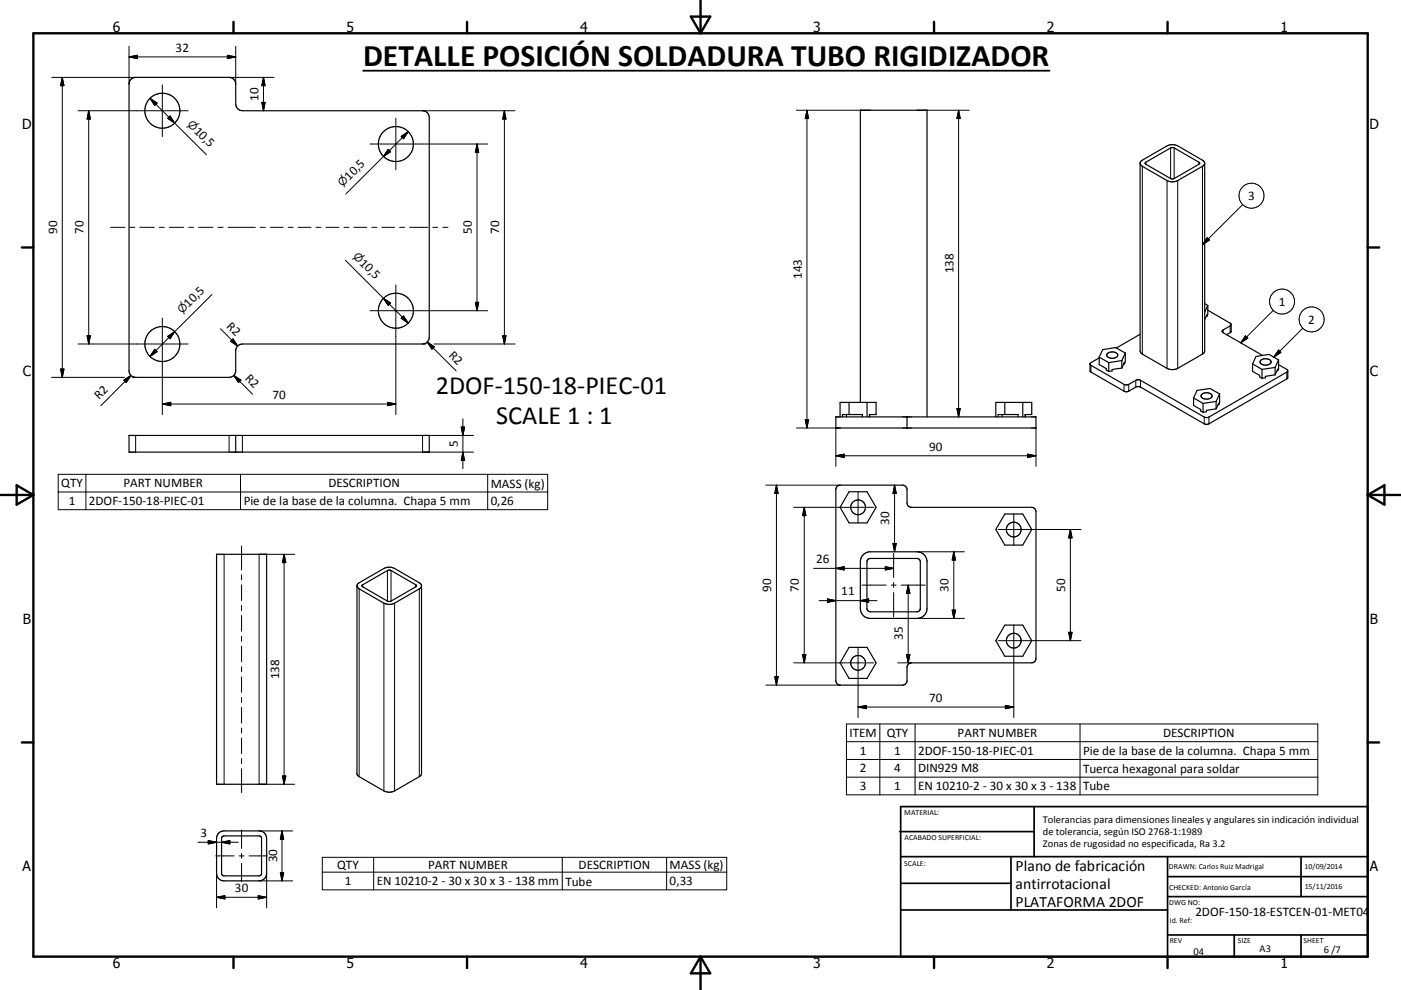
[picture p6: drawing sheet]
<svg xmlns="http://www.w3.org/2000/svg" width="420mm" height="297mm" viewBox="0 0 420 297" stroke-linecap="round" stroke-linejoin="round" font-family="sans-serif">
<g fill="none" stroke="#000" stroke-width=".36">
<path d="M39.1 23.9l.6-.4 1-.3h28a1.98 1.98 0 0 1 2 2v6a2.06 2.06 0 0 0 2 2h54a1.98 1.98 0 0 1 2 2v66a2.02 2.02 0 0 1-2 2h-54a2.07 2.07 0 0 0-2 2v6a1.99 1.99 0 0 1-2 2h-28a1.98 1.98 0 0 1-2-2v-86zM341.8 49l.1 .4 .6 .5 7.4 4.3a3.6 3.6 0 0 0 3.2 0l7.4-4.3 .7-.9M341.8 49v56.3l.1 .4 .6 .5 7.4 4.3a3.6 3.6 0 0 0 3.2 0l7.4-4.3 .7-.9v-56.3M341.8 49l.1-.4 .6-.5 7.4-4.3a3.6 3.6 0 0 1 3.2 0l7.4 4.3 .7 .9M343.4 48.7l8.1-4.5 .5 .2 7.7 4.6-7.7 4.6-.5 .1-8-4.4-.2-.3zM361.2 91.1l.9 .5M361.7 94.7l.1 .2M361.8 94.9v-.4l-.6 1.4M362.1 93.1l6.9 4.1 .1 2.3-1.4 .9M362.1 91.6v2.7l-.3 .6M362.1 91.6l-.9 2.1M369.1 97.4l-2.5 1.7-.2 .2 .2 .4 11.9 6.9"/>
<path d="M326.8 109.3l.3 .3 10.1 5.8h1l2.5-1.4h1.1l19.2 11.1 .6 .2 .8-.2 23.7-13.8M329.5 107.4l-2.6 1.6-.1 2.2 .3 .4 10.3 5.9 1-.1 2.3-1.3h1.2l19.1 11.1 .6 .1 .8-.1 23.5-13.6 .2-.3-.2-2.4-2.6-1.5M329.5 107.1v2.3l2.2 1.2v.4l.7 .4M329.5 107.1l2.9 1.7M332 106.1a2.04 2.04 0 0 1 3.1 .4 1.85 1.85 0 0 1-3.3 0zM332.4 108.8v2.6M336.3 110.4l-2.9 .4v.5l-1 .1M336.3 108.2v2.2M336.3 108.2l-3.9 .6M337 109l.1 .2M337.1 109.2v-.5l-.8 1.7M337.4 105.9l-2.9-1.6-3.9 .6-1.1 2.2"/>
<path d="M337.4 105.9v2.7l-.3 .6M337.4 105.9l-1.1 2.3M341.8 100.3l-7.1 4.1M357.8 119.4v2.2l2.1 1.2v.5l.8 .4M357.8 119.4l2.9 1.6M360.3 118.4a2.02 2.02 0 0 1 3.1 .4 1.89 1.89 0 0 1-3.3-.1zM365.6 118.2l-2.8-1.7-3.9 .6-1.1 2.3M365.6 118.2v2.6l-.2 .6M365.6 118.2l-1 2.2M375.5 109.2v2.2l2.1 1.2v.5l.8 .4M375.5 109.2l2.9 1.6M377.9 108.2a2.06 2.06 0 0 1 3.2 .4 1.89 1.89 0 0 1-3.3-.1z"/>
<path d="M378.4 110.8v2.7M382.3 112.5l-2.9 .4v.4l-1 .2M382.3 110.2v2.3M382.3 110.2l-3.9 .6M383 111l.1 .2M383.1 111.2v-.4l-.8 1.7M383.3 108l-2.8-1.7-3.9 .6-1.1 2.3M383.3 108v2.6l-.2 .6M383.3 108l-1 2.2M38.7 130.6h90v5h-90zM70.7 130.6v5M250.6 125.1h60v3.3h-60z"/>
<path d="M251.9 125.1v-4.4h10.8v3.7h-2v.7M252.6 125.1v-.7h5.9v.7M253.8 124.4v.7M254.6 120.7v3.7M257.9 120.7v-87.6h20v92M259.9 120.7v4.4M260.8 124.4v.7M271.9 125.1v3.3M298.6 125.1v-4.4h10.7v3.7h-2v.7M299.2 125.1v-.7h6v.7M300.4 124.4v.7M301.2 120.7v3.7"/>
<path d="M306.6 120.7v4.4M307.4 124.4v.7M360.7 121v2.7M364.6 122.7l-2.9 .4v.4l-1 .2M364.6 120.4v2.3M364.6 120.4l-3.9 .6M365.3 121.2l.1 .2M365.4 121.4v-.4l-.8 1.7M251 145.9l.9-.4h18.7a1.35 1.35 0 0 1 1.3 1.4v4a1.3 1.3 0 0 0 1.4 1.3h36a1.3 1.3 0 0 1 1.3 1.3v44a1.3 1.3 0 0 1-1.3 1.4h-36a1.34 1.34 0 0 0-1.4 1.3v4a1.39 1.39 0 0 1-1.3 1.3h-18.7a1.35 1.35 0 0 1-1.3-1.3v-57.3zM254.6 147.5h5.3l2.8 4.7-2.8 4.7h-5.3l-2.7-4.7zM301.2 154.2h5.4l2.7 4.7-2.7 4.6h-5.4l-2.6-4.6zM64.9 166.3h15v69h-15z"/>
<path d="M107 175.8l.7 .9 7.4 4.3a3.5 3.5 0 0 0 3.2 0l7.4-4.3 .6-.5 .1-.4M107 175.8v56.5l.7 .7 7.4 4.3a3.5 3.5 0 0 0 3.2 0l7.4-4.3 .6-.7 .1-56.5M107 175.8l.7-1 7.4-4.3a3.5 3.5 0 0 1 3.2 0l7.4 4.3 .6 .5 .1 .5M108.6 175.5l8.1-4.5 .5 .2 7.7 4.6-7.7 4.5-.5 .2-8-4.4-.2-.3zM258.8 166.4l1-.6 1.1-.3h14a3 3 0 0 1 3 3v14a3 3 0 0 1-3 3h-14a2.96 2.96 0 0 1-3-3v-14l.3-1.1zM260.3 167.8l.6-.3h14l.8 .4 .2 .6v14l-.2 .7-.8 .3h-14l-.6-.2-.4-.8v-14zM254.6 194.2h5.3l2.8 4.7-2.8 4.6h-5.3l-2.7-4.6zM301.2 187.5h5.4l2.7 4.7-2.7 4.7h-5.4l-2.6-4.7zM65.6 249.9l.5-.4 1.1-.2h10.5a2.21 2.21 0 0 1 2.2 2.2v10.5a2.26 2.26 0 0 1-2.2 2.3h-10.5a2.25 2.25 0 0 1-2.3-2.3v-10.5l.1-.7zM66.7 251l.5-.2h10.5l.5 .2 .2 .5v10.5l-.2 .5-.5 .3h-10.5l-.5-.3-.3-.5v-10.5z"/>
<circle cx="48.7" cy="33.2" r="5.2"/>
<circle cx="118.7" cy="43.2" r="5.2"/>
<circle cx="118.7" cy="93.2" r="5.3"/>
<circle cx="48.7" cy="103.2" r="5.3"/>
<circle cx="257.3" cy="152.2" r="2.22"/>
<circle cx="303.9" cy="158.9" r="2.22"/>
<circle cx="257.3" cy="198.9" r="2.22"/>
<circle cx="303.9" cy="192.2" r="2.21"/>
</g>
<g fill="none" stroke="#000" stroke-width=".3">
<path d="M38.7 17.1h32M38.7 17.1l2.5-.5v1zM38.7 13.9v11.3M68.2 16.6l2.5 .5-2.5 .5zM70.7 13.9v11.3M15.5 23.2h25.2M18.7 23.2l.5 2.5h-1zM18.7 23.2v90M23.4 33.2h33M26.6 33.2l.5 2.5h-1zM26.6 33.2v70M45 29.5l7.4 7.4"/>
<path d="M45 29.5l2.1 1.4-.7 .7zM48.7 25.5v15.5M51 34.8l1.4 2.1-2.1-1.4zM52.4 36.9l9.5 9.5M68.7 23.2h13.5M78.5 30.7h1l-.5 2.5zM79 23.2v10M79 23.2l.5 2.5h-1zM118.7 35.5v15.5M122.4 39.5l-7.4 7.4M126.7 33.2h27.7M151.2 33.2v70"/>
<path d="M151.2 33.2l.5 2.5h-1zM238.8 33.1h22.1M241.9 33.1l.5 2.5h-1zM241.9 33.1v95.3M274.9 33.1h15.7M287.4 33.1v92M287.4 33.1l.5 2.5h-1zM110.9 43.2h35.3M115 46.9l-11.3 11.3M116.4 44.8l.7 .7-2.1 1.4zM120.3 40.9l2.1-1.4-1.4 2.1zM143 43.2v50"/>
<path d="M143 43.2l.5 2.5h-1zM342.5 49.9v56.3M343.5 48.7v.6M349.9 54.2v56.3M351 44.4v9.2M352 44.4v9.2M353.1 54.2v56.3M359.4 48.7v.6M360.5 49.9v56.3M33.1 68.2h4.3M38.9 68.2h1.5M41.9 68.2h4.4"/>
<path d="M47.8 68.2h1.5M50.8 68.2h4.3M56.6 68.2h1.5M59.6 68.2h4.3M65.4 68.2h1.5M68.4 68.2h8.1M78 68.2h1.5M81 68.2h3.9M86.4 68.2h1.5M89.4 68.2h3.8M94.7 68.2h1.6M97.7 68.2h3.9"/>
<path d="M103.1 68.2h1.5M103.6 78.1l11.4 11.4M106.1 68.2h3.9M111.5 68.2h1.5M114.5 68.2h3.8M119.8 68.2h1.5M122.8 68.2h5.5M129.8 68.2h1.5M132.8 68.2h1.5M361.9 71.3l.7 .7-2.1 1.4zM372.6 61.4l-12.1 12M48.7 95.5v28.9"/>
<path d="M52.4 99.5l-7.4 7.4M63.6 88.3l-11.2 11.2M66.1 98.6l5.2 5.2M110.9 93.2h35.3M115 89.5l7.4 7.4M115 89.5l2.1 1.4-.7 .7zM118.7 85.5v38.9M121 94.8l1.4 2.1-2.1-1.4zM142.5 90.7h1l-.5 2.5zM366.7 99v.8M368.8 97.8v2M381.7 93.1l-9.7 9.7"/>
<path d="M390.6 98.5l-8.7 8.6M15.5 113.2h21.8M18.2 110.7h1l-.5 2.5zM23.4 103.2h33M26.1 100.7h1l-.5 2.5zM37.1 114.1l2.2-1.5-1.5 2.2zM39.3 112.6l-9 9.1M39.7 113.2h1M46.4 104.8l.7 .7-2.1 1.4zM50.3 100.9l2.1-1.4-1.4 2.1zM69.9 101.7l1.4 2.1-2.2-1.4zM70.1 112.6l5.6 5.7"/>
<path d="M70.1 112.6l2.1 1.5-.7 .7zM126.7 103.2h.9M128.1 102.6l8.7 8.7M128.1 102.6l2.1 1.4-.7 .8zM130.1 103.2h24.3M150.7 100.7h1l-.5 2.5zM327.1 109.6v2M337 115.3v2.1M338.4 115.3v2.1M340.5 114.1v2M341.9 114.1v2M373.4 100.7l.7 .8-2.1 1.3z"/>
<path d="M383.3 105l.7 .7-2.1 1.4zM385.8 111.6v2.1M40.7 130.6v5M48.7 121.2h70M48.7 121.2l2.5-.5v1zM68.7 130.6v5M72.7 130.6v5M116.2 120.7l2.5 .5-2.5 .5zM138.3 128.1h1l-.5 2.5zM138.8 125.6v15M138.8 135.6l.5 2.5h-1zM141.9 130.6h-15.2v5h15.2"/>
<path d="M238.8 128.4h13.1M241.4 125.9h1l-.5 2.5zM250.6 136.7h60M250.6 136.7l2.5-.5v1zM250.6 128.4v11.5M286.9 122.6h1l-.5 2.5zM308.1 136.2l2.5 .5-2.5 .5zM310.6 128.4v11.5M361 125.1v2.1M362.4 125.1v2.1M17.5 142.3h146.7v10.6h-146.7zM17.5 147.6h146.7"/>
<path d="M25.8 142.3v10.6M72.1 142.3v10.6M146.2 142.3v10.6M229.6 145.5h22.3M232.8 145.5v60M232.8 145.5l.5 2.5h-1zM237.9 152.2h24.1M241.1 152.2v46.7M241.1 152.2l.5 2.5h-1zM257.2 147.5v9.4M268.2 145.5l.5 2.5h-1zM268.2 145.5v20"/>
<path d="M299.2 158.9h24.9M303.9 154.2v9.4M320.9 158.9v33.3M320.9 158.9l.5 2.5h-1zM67.2 166.3v69M72.4 163.8v7.2M72.4 172.5v1.5M72.4 175.5v4.7M85.2 166.3v69M85.2 166.3l.5 2.5h-1zM88.3 166.3h-10.6v69h10.6M107.7 176.7v56.3"/>
<path d="M108.7 175.4v.7M116.2 171.2v9.1M117.2 171.2v9.1M124.7 175.4v.7M125.7 176.7v56.3M243.9 170.5h24M248.1 179.7l2.5 .5-2.5 .5zM250.6 170.5l2.5-.5v1zM258.4 175.5h7.3M265.4 170l2.5 .5-2.5 .5zM267.2 175.5h1.5M267.7 163h1l-.5 2.5z"/>
<path d="M267.9 166v7.3M267.9 174.8v1.5M267.9 177.8v7.2M270.2 175.5h7.2M272.3 175.5v23.4M272.3 175.5l.5 2.5h-1zM274.9 165.5h14.2M286 165.5v20M286 165.5l.5 2.5h-1zM72.4 181.7v1.5M72.4 184.7v4.7M72.4 190.9v1.5"/>
<path d="M72.4 193.9v4.6M115.1 181v56.3M118.3 181v56.3M237.9 198.9h24.1M240.6 196.4h1l-.5 2.5zM245.6 180.2h17.3M257.2 194.2v21.1M257.9 180.2l2.5-.5v1zM269.1 198.9h4.2M271.8 196.4h1l-.5 2.5zM274.9 185.5h14.2M285.5 183h1l-.5 2.5z"/>
<path d="M299.2 192.2h24.9M303.9 187.5v27.8M320.4 189.7h1l-.5 2.5zM72.4 200v1.5M72.4 203.1v4.6M72.4 209.2v1.5M72.4 212.2v4.7M72.4 218.4v1.5M229.6 205.5h22.3M232.3 203h1l-.5 2.5zM253.8 217.2h141.3v21.3h-141.3zM257.2 212.1h46.7"/>
<path d="M257.2 212.1l2.6-.5v1zM263.8 217.2v21.3M274.3 217.2v21.3M301.4 211.6l2.5 .5-2.5 .5zM323.8 217.2v21.3M72.4 221.4v4.7M72.4 227.6v1.5M72.4 230.6v7.2M84.7 232.8h1l-.5 2.5zM253.8 222.5h141.3M253.8 227.8h141.3M253.8 233.2h141.3"/>
<path d="M59.4 252.7h12M62.4 252.2l2.5 .5-2.5 .5zM64.7 256.8h5.5M66.4 252.7l2.5-.5v1zM71.7 256.8h1.5M72.4 249v5.5M72.4 256v1.5M72.4 259v5.5M74.7 256.8h5.5M77.7 249.3h10M84.5 249.3v15M84.5 249.3l.5 2.5h-.9z"/>
<path d="M96.6 257.2h121.3v9.8h-121.3zM112 257.2v9.8M168.6 257.2v9.8M199.9 257.2v9.8M64.9 269.2h15M64.9 269.2l2.5-.5v1zM64.9 262v10.4M77.4 268.7l2.5 .5-2.5 .5zM77.7 264.3h10M79.9 262v10.4M84.1 261.8h.9l-.5 2.5zM96.6 261.7h121.3"/>
<circle cx="375.2" cy="58.7" r="3.7"/>
<circle cx="384.4" cy="90.5" r="3.8"/>
<circle cx="393.2" cy="95.8" r="3.8"/>
</g>
<g fill="none" stroke="#000" stroke-width=".71">
<path d="M10 10h400v277h-400zM70 6.6v3.4M140 6.6v3.4M207.1 5h5.8l-2.9 5zM210 0v10M280 6.6v3.4M350 6.6v3.4M6.6 74.2h3.4M410 74.2h3.5M0 148.5h10M5 145.6l5 2.9-5 2.9zM410 148.5h10.1"/>
<path d="M410 148.5l5.1-2.9v5.8zM6.6 222.7h3.4M410 222.7h3.5M70 287v3.4M140 287v3.4M210 287v10M210 287l2.9 5h-5.8zM280 287v3.4M350 287v3.4"/>
</g>
<g fill="none" stroke="#000" stroke-width=".51">
<path d="M269.7 249.5h40.3M270 242h140v45h-140zM270 257h140M303.1 257v16M310 242v15M350 257v30M390.1 257v12M270 265h33.1M270 273h80M350 269h60M350 263h60M350 280.5h60"/>
<path d="M370 280.5v6.5M390.1 280.5v6.5"/>
</g>
<path d="M108.9 21.2h205.8" fill="none" stroke="#000" stroke-width=".53"/>
<g fill="#000" stroke="#000" stroke-width=".3">
<path d="M38.7 17.1l2.5-.5v1zM68.2 16.6l2.5 .5-2.5 .5zM18.7 23.2l.5 2.5h-1zM26.6 33.2l.5 2.5h-1zM45 29.5l2.1 1.4-.7 .7zM51 34.8l1.4 2.1-2.1-1.4zM78.5 30.7h1l-.5 2.5zM79 23.2l.5 2.5h-1zM151.2 33.2l.5 2.5h-1zM241.9 33.1l.5 2.5h-1zM287.4 33.1l.5 2.5h-1zM116.4 44.8l.7 .7-2.1 1.4z"/>
<path d="M120.3 40.9l2.1-1.4-1.4 2.1zM143 43.2l.5 2.5h-1zM361.9 71.3l.7 .7-2.1 1.4zM115 89.5l2.1 1.4-.7 .7zM121 94.8l1.4 2.1-2.1-1.4zM142.5 90.7h1l-.5 2.5zM18.2 110.7h1l-.5 2.5zM26.1 100.7h1l-.5 2.5zM37.1 114.1l2.2-1.5-1.5 2.2zM46.4 104.8l.7 .7-2.1 1.4zM50.3 100.9l2.1-1.4-1.4 2.1zM69.9 101.7l1.4 2.1-2.2-1.4z"/>
<path d="M70.1 112.6l2.1 1.5-.7 .7zM128.1 102.6l2.1 1.4-.7 .8zM150.7 100.7h1l-.5 2.5zM373.4 100.7l.7 .8-2.1 1.3zM383.3 105l.7 .7-2.1 1.4zM48.7 121.2l2.5-.5v1zM116.2 120.7l2.5 .5-2.5 .5zM138.3 128.1h1l-.5 2.5zM138.8 135.6l.5 2.5h-1zM241.4 125.9h1l-.5 2.5zM250.6 136.7l2.5-.5v1zM286.9 122.6h1l-.5 2.5z"/>
<path d="M308.1 136.2l2.5 .5-2.5 .5zM232.8 145.5l.5 2.5h-1zM241.1 152.2l.5 2.5h-1zM268.2 145.5l.5 2.5h-1zM85.2 166.3l.5 2.5h-1zM250.6 170.5l2.5-.5v1zM257.9 180.2l2.5-.5v1zM265.4 170l2.5 .5-2.5 .5zM267.7 163h1l-.5 2.5zM272.3 175.5l.5 2.5h-1zM286 165.5l.5 2.5h-1zM320.9 158.9l.5 2.5h-1z"/>
<path d="M240.6 196.4h1l-.5 2.5zM248.1 179.7l2.5 .5-2.5 .5zM271.8 196.4h1l-.5 2.5zM285.5 183h1l-.5 2.5zM320.4 189.7h1l-.5 2.5zM232.3 203h1l-.5 2.5zM257.2 212.1l2.6-.5v1zM301.4 211.6l2.5 .5-2.5 .5zM84.7 232.8h1l-.5 2.5zM62.4 252.2l2.5 .5-2.5 .5zM66.4 252.7l2.5-.5v1zM84.5 249.3l.5 2.5h-.9z"/>
<path d="M64.9 269.2l2.5-.5v1zM77.4 268.7l2.5 .5-2.5 .5zM84.1 261.8h.9l-.5 2.5z"/>
</g>
<text font-size="9.4" x="108.9" y="19.9">DETALLE POSICIÓN SOLDADURA TUBO RIGIDIZADOR</text>
<g font-size="7.9">
<text x="130.6" y="118.3">2DOF-150-18-PIEC-01</text>
<text x="148.8" y="127.3">SCALE 1 : 1</text>
</g>
<g font-size="4.7">
<text x="304.5" y="261.2">Plano de fabricación</text>
<text x="304.5" y="266.6">antirrotacional</text>
<text x="304.5" y="272">PLATAFORMA 2DOF</text>
</g>
<g font-size="4.2">
<text x="33.9" y="9.6">6</text>
<text x="103.9" y="9.6">5</text>
<text x="173.9" y="9.6">4</text>
<text x="243.8" y="9.6">3</text>
<text x="313.9" y="9.6">2</text>
<text x="383.9" y="9.6">1</text>
<text x="6.7" y="38.7">D</text>
<text x="410.5" y="38.7">D</text>
<text x="6.9" y="112.9">C</text>
<text x="410.7" y="112.9">C</text>
<text x="6.9" y="187.1">B</text>
<text x="410.7" y="187.1">B</text>
<text x="6.8" y="261.4">A</text>
<text x="410.7" y="261.4">A</text>
<text x="33.9" y="290.4">6</text>
<text x="103.9" y="290.4">5</text>
<text x="173.9" y="290.4">4</text>
<text x="243.8" y="290.4">3</text>
<text x="313.9" y="290.4">2</text>
<text x="383.9" y="290.4">1</text>
</g>
<g font-size="3.9">
<text x="52.7" y="15.5">32</text>
<text x="77.5" y="30.2" transform="rotate(-90 77.5 30.2)">10</text>
<text x="58" y="39.5" transform="rotate(45 58 39.5)">10,5</text>
<text x="104.7" y="54.2" transform="rotate(-45 104.7 54.2)">10,5</text>
<text x="374.2" y="60">3</text>
<text x="17.1" y="70.3" transform="rotate(-90 17.1 70.3)">90</text>
<text x="25.1" y="70.3" transform="rotate(-90 25.1 70.3)">70</text>
<text x="141.5" y="70.3" transform="rotate(-90 141.5 70.3)">50</text>
<text x="149.7" y="70.3" transform="rotate(-90 149.7 70.3)">70</text>
<text x="107.6" y="79.1" transform="rotate(45 107.6 79.1)">10,5</text>
<text x="240.4" y="83.7" transform="rotate(-90 240.4 83.7)">143</text>
<text x="285.8" y="82" transform="rotate(-90 285.8 82)">138</text>
<text x="56.6" y="92.3" transform="rotate(-45 56.6 92.3)">10,5</text>
<text x="383.4" y="91.7">1</text>
<text x="67.7" y="98.1" transform="rotate(45 67.7 98.1)">R2</text>
<text x="392.2" y="97.1">2</text>
<text x="134.4" y="106.8" transform="rotate(45 134.4 106.8)">R2</text>
<text x="73.3" y="113.7" transform="rotate(45 73.3 113.7)">R2</text>
<text x="81.7" y="119.6">70</text>
<text x="29.7" y="120.1" transform="rotate(-45 29.7 120.1)">R2</text>
<text x="137.2" y="134.1" transform="rotate(-90 137.2 134.1)">5</text>
<text x="278.6" y="135.2">90</text>
<text x="18.4" y="146.2">QTY</text>
<text x="37" y="146.2">PART NUMBER</text>
<text x="98.5" y="146.2">DESCRIPTION</text>
<text x="147.2" y="146.3">MASS (kg)</text>
<text x="20.7" y="151.6">1</text>
<text x="26.7" y="151.6">2DOF-150-18-PIEC-01</text>
<text x="73.1" y="151.6">Pie de la base de la columna. Chapa 5 mm</text>
<text x="147.2" y="151.6">0,26</text>
<text x="266.6" y="157.5" transform="rotate(-90 266.6 157.5)">30</text>
<text x="244.7" y="168.9">26</text>
<text x="231.2" y="177.5" transform="rotate(-90 231.2 177.5)">90</text>
<text x="239.5" y="177.5" transform="rotate(-90 239.5 177.5)">70</text>
<text x="252.2" y="178.6">11</text>
<text x="284.4" y="177.5" transform="rotate(-90 284.4 177.5)">30</text>
<text x="319.4" y="177.5" transform="rotate(-90 319.4 177.5)">50</text>
<text x="270.7" y="192" transform="rotate(-90 270.7 192)">35</text>
<text x="83.7" y="203.8" transform="rotate(-90 83.7 203.8)">138</text>
<text x="278.6" y="210.6">70</text>
<text x="254.7" y="221.1">ITEM</text>
<text x="265.9" y="221.1">QTY</text>
<text x="287.1" y="221.1">PART NUMBER</text>
<text x="348.7" y="221.1">DESCRIPTION</text>
<text x="257.8" y="226.4">1</text>
<text x="268.1" y="226.4">1</text>
<text x="275.3" y="226.4">2DOF-150-18-PIEC-01</text>
<text x="324.7" y="226.5">Pie de la base de la columna. Chapa 5 mm</text>
<text x="257.8" y="231.7">2</text>
<text x="268.1" y="231.7">4</text>
<text x="275.3" y="231.7">DIN929 M8</text>
<text x="324.7" y="231.8">Tuerca hexagonal para soldar</text>
<text x="257.8" y="237.1">3</text>
<text x="268.1" y="237.1">1</text>
<text x="275.3" y="237.1">EN 10210-2 - 30 x 30 x 3 - 138</text>
<text x="324.7" y="237.2">Tube</text>
<text x="60.1" y="251.1">3</text>
<text x="83.1" y="258.7" transform="rotate(-90 83.1 258.7)">30</text>
<text x="101.1" y="260.7">QTY</text>
<text x="128.4" y="260.7">PART NUMBER</text>
<text x="173.5" y="260.7">DESCRIPTION</text>
<text x="200.7" y="260.8">MASS (kg)</text>
<text x="70.4" y="267.6">30</text>
<text x="103.4" y="265.6">1</text>
<text x="112.9" y="265.6">EN 10210-2 - 30 x 30 x 3 - 138 mm</text>
<text x="169.5" y="265.7">Tube</text>
<text x="200.7" y="265.6">0,33</text>
<text x="358.4" y="274.9">2DOF-150-18-ESTCEN-01-MET04</text>
</g>
<g font-size="3.3">
<text x="56" y="37.5" transform="rotate(45 56 37.5)">⌀</text>
<text x="102.7" y="56.1" transform="rotate(-45 102.7 56.1)">⌀</text>
<text x="105.7" y="77.1" transform="rotate(45 105.7 77.1)">⌀</text>
<text x="54.6" y="94.3" transform="rotate(-45 54.6 94.3)">⌀</text>
</g>
<g font-size="3.1">
<text x="312.7" y="246.8">Tolerancias para dimensiones lineales y angulares sin indicación individual</text>
<text x="312.7" y="250.4">de tolerancia, según ISO 2768-1:1989</text>
<text x="312.7" y="254">Zonas de rugosidad no especificada, Ra 3.2</text>
<text x="357.8" y="286.5">04</text>
<text x="377.6" y="285.6">A3</text>
<text x="396.9" y="285.9">6 /7</text>
</g>
<g font-size="2.4">
<text x="271.1" y="244.4">MATERIAL:</text>
<text x="271.2" y="252">ACABADO SUPERFICIAL:</text>
<text x="271.1" y="259.7">SCALE:</text>
<text x="350.4" y="260.8">DRAWN: Carlos Ruiz Madrigal</text>
<text x="391.1" y="260.6">10/09/2014</text>
<text x="350.5" y="267">CHECKED: Antonio García</text>
<text x="391.2" y="266.7">15/11/2016</text>
<text x="350.5" y="271.4">DWG NO:</text>
<text x="350.7" y="276.9">Id. Ref:</text>
<text x="350.7" y="282.8">REV</text>
<text x="371.1" y="282.9">SIZE</text>
<text x="390.8" y="283">SHEET</text>
</g>
</svg>
